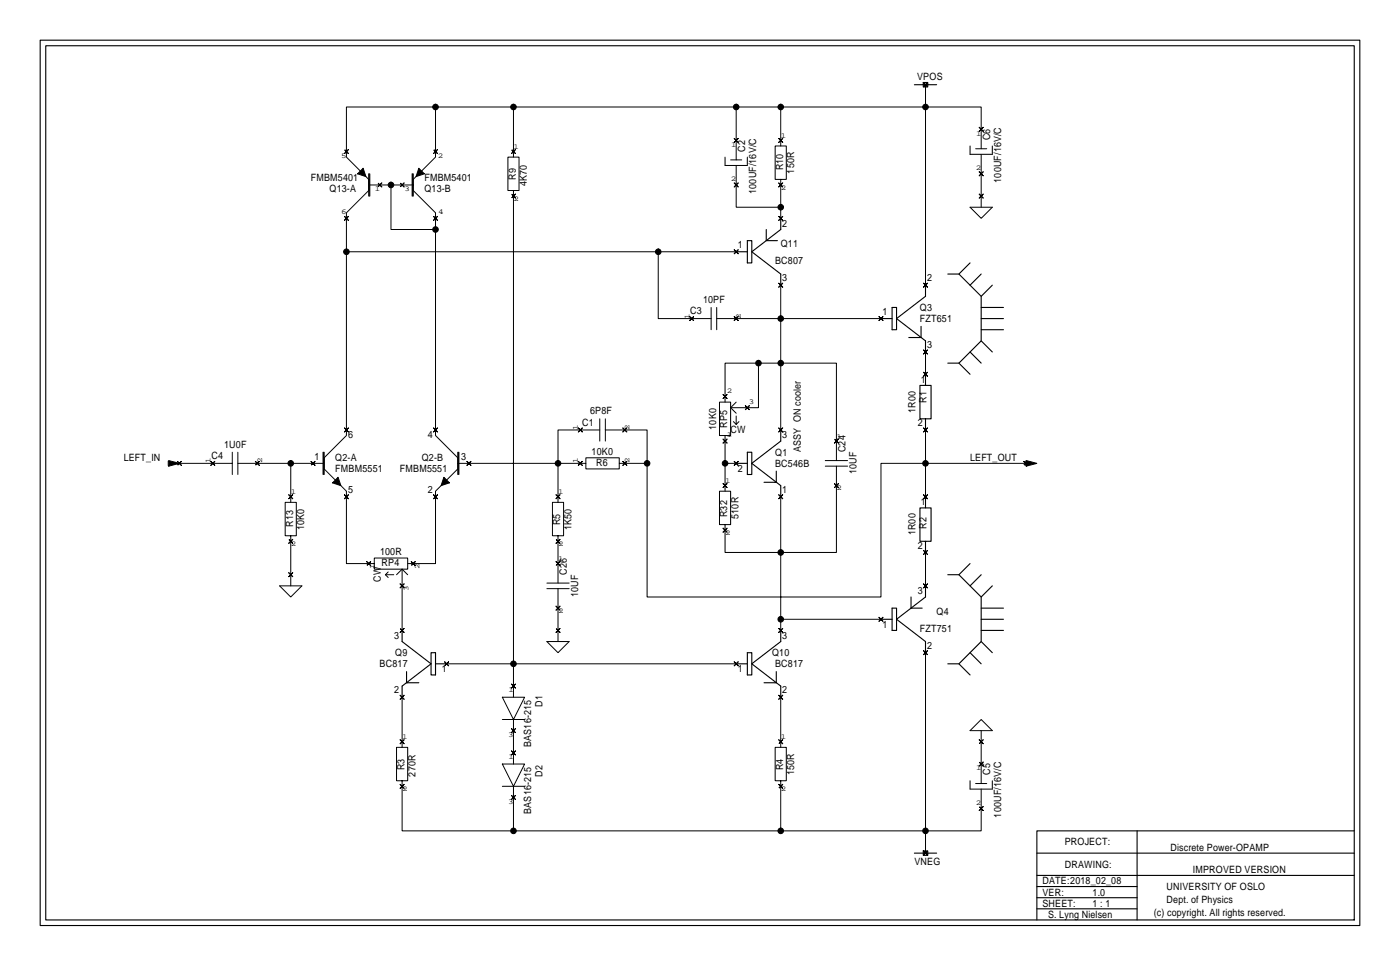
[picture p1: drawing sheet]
<svg xmlns="http://www.w3.org/2000/svg" width="319mm" height="222mm" viewBox="0 0 319 222" stroke-linecap="round" stroke-linejoin="round" font-family="sans-serif">
<g fill="none" stroke="#000" stroke-width=".23">
<path d="M210.6 18.9l.5 .4 .4-.4-.4 .4 .4 .5-.4-.5-.5 .5 .5-.5zM211.1 19.3v45.7M78.6 34.1l.4 .5 .5-.5-.5 .5 .5 .4-.5-.4-.4 .4 .4-.4zM84.1 39.6v5.1M84.2 39.6v5.1M84.3 39.6v5.1M94 39.6v5.1M94.1 39.6v5.1M94.3 39.6v5.1M98.9 34.1l.4 .5 .5-.5-.5 .5 .5 .4-.5-.4-.4 .4 .4-.4zM99.3 24.4h124.5v9.5M99.3 24.4h-20.3v11.4l5.1 5.1v2.6l-5.1 5v50.8l-5.1 5.1v2.6l5.1 5v16.5h6.4v-1.2h7.6v2.5h-7.6v-1.3"/>
<path d="M99.3 24.4v11.4l-5 5.1v2.6l5 5v50.8l5.1 5.1v2.6l-5.1 5v16.5h-6.3M116.7 34.1l.4 .5 .5-.5-.5 .5 .5 .4-.5-.4-.4 .4 .4-.4zM117.1 24.4v11.4M165.4 35.8v1.9h5.1v-1.9M166.6 36.5h2.6M167.5 31.6l.4 .4 .5-.4-.5 .4 .5 .5-.5-.5-.4 .5 .4-.5zM167.9 37.7v9.6h10.2M167.9 24.4v12.1M177.6 31.6l.5 .4 .4-.4-.4 .4 .4 .5-.4-.5-.5 .5 .5-.5zM178.1 24.4v8.9M221.3 33.3v1.9h5v-1.9M222.5 33.9h2.6"/>
<path d="M223.3 29l.5 .5 .4-.5-.4 .5 .4 .4-.4-.4-.5 .4 .5-.4zM223.3 39.2l.5 .4 .4-.4-.4 .4 .4 .5-.4-.5-.5 .5 .5-.5zM223.8 35.2v12.1M78.6 49.4l.4 .4 .5-.4-.5 .4 .5 .5-.5-.5-.4 .5 .4-.5zM79 57.4h88.9M84.1 42.2h10.2M86.2 41.7l.4 .5 .5-.5-.5 .5 .5 .4-.5-.4-.4 .4 .4-.4zM89.2 42.2v10.1h10.1M91.3 41.7l.4 .5 .5-.5-.5 .5 .5 .4-.5-.4-.4 .4 .4-.4zM98.9 49.4l.4 .4 .5-.4-.5 .4 .5 .5-.5-.5-.4 .5 .4-.5zM116.7 44.3l.4 .4 .5-.4-.5 .4 .5 .5-.5-.5-.4 .5 .4-.5zM117.1 43.5h1.3v-7.7h-2.6v7.7h1.3v115.5"/>
<path d="M150.1 57.4v15.3h12.1M167.5 57l.4 .4 .5-.4-.5 .4 .5 .5-.5-.5-.4 .5 .4-.5zM167.5 41.7l.4 .5 .5-.5-.5 .5 .5 .4-.5-.4-.4 .4 .4-.4zM177.6 41.7l.5 .5 .4-.5-.4 .5 .4 .4-.4-.4-.5 .4 .5-.4zM177.6 49.4l.5 .4 .4-.4-.4 .4 .4 .5-.4-.5-.5 .5 .5-.5zM178.1 40.9h1.2v-7.6h-2.5v7.6h1.3v8.9M221.3 47.3h5l-2.5 2.5zM223.3 44.3l.5 .4 .4-.4-.4 .4 .4 .5-.4-.5-.5 .5 .5-.5zM157.3 72.2l.5 .5 .4-.5-.4 .5 .4 .4-.4-.4-.5 .4 .5-.4zM162.2 70.1v5.1M163.5 72.7h37.4M163.5 70.1v5.1"/>
<path d="M167.5 72.2l.4 .5 .5-.5-.5 .5 .5 .4-.5-.4-.4 .4 .4-.4zM177.6 64.6l.5 .4 .4-.4-.4 .4 .4 .5-.4-.5-.5 .5 .5-.5zM178.1 65v33.1M200.5 72.2l.4 .5 .5-.5-.5 .5 .5 .4-.5-.4-.4 .4 .4-.4zM210.6 64.6l.5 .4 .4-.4-.4 .4 .4 .5-.4-.5-.5 .5 .5-.5zM210.6 79.8l.5 .5 .4-.5-.4 .5 .4 .4-.4-.4-.5 .4 .5-.4zM78.6 97.6l.4 .5 .5-.5-.5 .5 .5 .4-.5-.4-.4 .4 .4-.4zM98.9 97.6l.4 .5 .5-.5-.5 .5 .5 .4-.5-.4-.4 .4 .4-.4zM131.9 97.6l.5 .5 .4-.5-.4 .5 .4 .4-.4-.4-.5 .4 .5-.4zM136.8 98.1h-9.5v16.5M136.8 95.5v5.1M138.1 98.1h9.5v7.6"/>
<path d="M138.1 95.5v5.1M142.1 97.6l.4 .5 .5-.5-.5 .5 .5 .4-.5-.4-.4 .4 .4-.4zM164.9 90l.5 .4 .4-.4-.4 .4 .4 .5-.4-.5-.5 .5 .5-.5zM165.4 99.3h1.2v-7.6h-2.5v7.6h1.3v12.7M166.6 93l1.3 1.3M167.3 96.2l.6 .6M167.9 94.9v1.9M167.9 91.7l-1.3 1.3M168.5 96.2l-.6 .6M170 92.5l.5 .5 .4-.5-.4 .5 .4 .4-.4-.4-.5 .4 .5-.4zM173 82.8v10.2h-6.4M173 82.8h17.8v22.2"/>
<path d="M173 82.8h-7.6v8.9M177.6 97.6l.5 .5 .4-.5-.4 .5 .4 .4-.4-.4-.5 .4 .5-.4zM210.6 84.9l.5 .5 .4-.5-.4 .5 .4 .4-.4-.4-.5 .4 .5-.4zM210.6 97.6l.5 .5 .4-.5-.4 .5 .4 .4-.4-.4-.5 .4 .5-.4zM211.1 80.3v5.1M211.1 98.1v15.2M40.5 105.2l.4 .5 .5-.5-.5 .5 .5 .4-.5-.4-.4 .4 .4-.4zM40.9 105.7h12.1M48.1 105.2l.4 .5 .5-.5-.5 .5 .5 .4-.5-.4-.4 .4 .4-.4zM53 103.1v5.1M54.2 105.7h19.7M54.2 103.1v5.1"/>
<path d="M58.2 105.2l.5 .5 .4-.5-.4 .5 .4 .4-.4-.4-.5 .4 .5-.4zM65.9 112.9l.4 .4 .5-.4-.5 .4 .5 .5-.5-.5-.4 .5 .4-.5zM66.3 105.7v8.9M70.9 105.2l.5 .5 .4-.5-.4 .5 .4 .4-.4-.4-.5 .4 .5-.4zM73.7 103.1v5.1M73.8 103.1v5.1M73.9 103.1v5.1M78.6 112.9l.4 .4 .5-.4-.5 .4 .5 .5-.5-.5-.4 .5 .4-.5zM98.9 112.9l.4 .4 .5-.4-.5 .4 .5 .5-.5-.5-.4 .5 .4-.5zM104.4 105.7h29.2M104.4 103.1v5.1M104.5 103.1v5.1"/>
<path d="M104.7 103.1v5.1M106.5 105.2l.5 .5 .4-.5-.4 .5 .4 .4-.4-.4-.5 .4 .5-.4zM126.8 112.9l.5 .4 .4-.4-.4 .4 .4 .5-.4-.5-.5 .5 .5-.5zM131.9 105.2l.5 .5 .4-.5-.4 .5 .4 .4-.4-.4-.5 .4 .5-.4zM141.2 105.7v-1.3h-7.6v2.6h7.6v-1.3h6.4M142.1 105.2l.4 .5 .5-.5-.5 .5 .5 .4-.5-.4-.4 .4 .4-.4zM147.6 105.7v30.5h53.3v-30.5h33.1M164.9 100.2l.5 .4 .4-.4-.4 .4 .4 .5-.4-.5-.5 .5 .5-.5zM164.9 110.3l.5 .5 .4-.5-.4 .5 .4 .4-.4-.4-.5 .4 .5-.4zM165.4 105.7h2.5M167.5 105.2l.4 .5 .5-.5-.5 .5 .5 .4-.5-.4-.4 .4 .4-.4zM177.6 112.9l.5 .4 .4-.4-.4 .4 .4 .5-.4-.5-.5 .5 .5-.5z"/>
<path d="M178.1 113.3v30.5M188.2 106.3h5.1M188.2 105h5.1M190.3 100.2l.5 .4 .4-.4-.4 .4 .4 .5-.4-.5-.5 .5 .5-.5zM190.3 110.3l.5 .5 .4-.5-.4 .5 .4 .4-.4-.4-.5 .4 .5-.4zM190.8 106.3v19.7h-25.4v-6.3h-1.3v-7.7h2.5v7.7h-1.2M210.6 112.9l.5 .4 .4-.4-.4 .4 .4 .5-.4-.5-.5 .5 .5-.5zM233.5 105.2l.5 .5 .4-.5-.4 .5 .4 .4-.4-.4-.5 .4 .5-.4zM63.8 133.6h5.1l-2.6 2.6zM65.9 130.6l.4 .5 .5-.5-.5 .5 .5 .4-.5-.4-.4 .4 .4-.4zM65.9 123l.4 .5 .5-.5-.5 .5 .5 .4-.5-.4-.4 .4 .4-.4zM66.3 122.2h1.3v-7.6h-2.6v7.6h1.3v11.4"/>
<path d="M83.6 128.1l.5 .4 .4-.4-.4 .4 .4 .5-.4-.5-.5 .5 .5-.5zM87.9 131.1l.6 .6M87.9 131.1h1.9M88.5 130.4l-.6 .7M91.3 133.2l.4 .4 .5-.4-.5 .4 .5 .5-.5-.5-.4 .5 .4-.5zM91.7 129.8v14M91.7 129.8l1.3 1.3M91.7 129.8l-1.3 1.3M93.8 128.1l.5 .4 .4-.4-.4 .4 .4 .5-.4-.5-.5 .5 .5-.5zM124.7 134.3h5.1M124.7 133h5.1M126.8 128.1l.5 .4 .4-.4-.4 .4 .4 .5-.4-.5-.5 .5 .5-.5z"/>
<path d="M126.8 138.3l.5 .4 .4-.4-.4 .4 .4 .5-.4-.5-.5 .5 .5-.5zM126.8 123l.5 .5 .4-.5-.4 .5 .4 .4-.4-.4-.5 .4 .5-.4zM127.3 122.2h1.2v-7.6h-2.5v7.6h1.3v10.8M127.3 134.3v12M164.9 120.5l.5 .4 .4-.4-.4 .4 .4 .5-.4-.5-.5 .5 .5-.5zM210.6 125.6l.5 .4 .4-.4-.4 .4 .4 .5-.4-.5-.5 .5 .5-.5zM210.6 133.2l.5 .4 .4-.4-.4 .4 .4 .5-.4-.5-.5 .5 .5-.5zM211.1 126v7.6M91.3 143.3l.4 .5 .5-.5-.5 .5 .5 .4-.5-.4-.4 .4 .4-.4zM91.3 158.6l.4 .4 .5-.4-.5 .4 .5 .5-.5-.5-.4 .5 .4-.5zM91.7 159v11.5M101.4 151l.5 .4 .4-.4-.4 .4 .4 .5-.4-.5-.5 .5 .5-.5z"/>
<path d="M101.9 151.4h66M114.6 159h5.1l-2.6 5.1zM116.7 156l.4 .5 .5-.5-.5 .5 .5 .4-.5-.4-.4 .4 .4-.4zM124.7 146.3h5.1l-2.5 2.6zM126.8 143.3l.5 .5 .4-.5-.4 .5 .4 .4-.4-.4-.5 .4 .5-.4zM167.5 151l.4 .4 .5-.4-.5 .4 .5 .5-.5-.5-.4 .5 .4-.5zM177.6 143.3l.5 .5 .4-.5-.4 .5 .4 .4-.4-.4-.5 .4 .5-.4zM177.6 158.6l.5 .4 .4-.4-.4 .4 .4 .5-.4-.5-.5 .5 .5-.5zM178.1 159v11.5M178.1 141.2h22.8M200.5 140.8l.4 .4 .5-.4-.5 .4 .5 .5-.5-.5-.4 .5 .4-.5zM210.6 148.4l.5 .5 .4-.5-.4 .5 .4 .4-.4-.4-.5 .4 .5-.4z"/>
<path d="M211.1 148.9v45.7M91.3 168.7l.4 .5 .5-.5-.5 .5 .5 .4-.5-.4-.4 .4 .4-.4zM91.3 178.9l.4 .4 .5-.4-.5 .4 .5 .5-.5-.5-.4 .5 .4-.5zM91.7 178.1h1.3v-7.6h-2.6v7.6h1.3v11.4h25.4M114.6 174.3h5.1l-2.6 5zM114.6 164.1h5.1M114.6 179.3h5.1M116.7 166.2l.4 .4 .5-.4-.5 .4 .5 .5-.5-.5-.4 .5 .4-.5zM116.7 171.3l.4 .4 .5-.4-.5 .4 .5 .5-.5-.5-.4 .5 .4-.5zM117.1 164.1v10.2M117.1 179.3v10.2M177.6 168.7l.5 .5 .4-.5-.4 .5 .4 .4-.4-.4-.5 .4 .5-.4z"/>
<path d="M177.6 178.9l.5 .4 .4-.4-.4 .4 .4 .5-.4-.5-.5 .5 .5-.5zM178.1 178.1h1.2v-7.6h-2.5v7.6h1.3v11.4M221.3 166.6l2.5-2.5 2.5 2.5zM221.3 178.1v1.9h5v-1.9M222.5 178.7h2.6M223.3 168.7l.5 .5 .4-.5-.4 .5 .4 .4-.4-.4-.5 .4 .5-.4zM223.3 173.8l.5 .5 .4-.5-.4 .5 .4 .4-.4-.4-.5 .4 .5-.4zM223.8 180v9.5h-106.7M223.8 166.6v12.1M116.7 181.4l.4 .5 .5-.5-.5 .5 .5 .4-.5-.4-.4 .4 .4-.4zM210.6 194.1l.5 .5 .4-.5-.4 .5 .4 .4-.4-.4-.5 .4 .5-.4zM223.3 184l.5 .4 .4-.4-.4 .4 .4 .5-.4-.5-.5 .5 .5-.5z"/>
</g>
<g fill="none" stroke="#000" stroke-width=".25">
<path d="M9.2 9.2h301v201.9h-301zM10.4 10.4h298.5v199.4h-298.5zM208.6 19.3h5M210.6 18.8h1v1h-1zM167.9 57.4h2.6M170.5 54.9h1v5.1h-1zM174.8 52.3v2.6h2.5M178.1 49.8v2.5l-6.6 5.1 6.6 5.1v2.5M221.3 60l-2.6 2.5M200.9 72.7h2.6M203.5 70.1h1v5.1h-1zM210.1 74.4v2.6h-2.8"/>
<path d="M211.1 65v2.6l-6.6 5.1 6.6 5v2.6M216.2 62.5h2.5l5.1 5.1v10.1l-5.1 5.1h-2.5M223.8 77.7l2.5 2.6M223.8 72.7h5.1M223.8 62.5l-2.5 2.5M223.8 70.1h5.1M223.8 75.2h5.1M226.3 65l-2.5 2.6M178.1 98.1v2.5l-6.6 5.1 6.6 5.1v2.5M211.1 95.5h1.3v-7.6h-2.6v7.6h1.3v2.6M211.1 85.4v2.5M218.7 82.8l2.6 2.6"/>
<path d="M221.3 80.3l2.5 2.5M167.9 105.7h2.6M170.5 103.1h1v5.1h-1zM177.1 107.5v2.5h-2.8M211.1 113.3v2.5M203.5 138.7h1v5.1h-1zM207.8 136.2v2.5h2.5M211.1 123.5h1.3v-7.7h-2.6v7.7h1.3v2.5M211.1 133.6v2.6l-6.6 5 6.6 5.1v2.6M216.2 131.1h2.5l5.1 5.1v10.1l-5.1 5.1h-2.5M221.3 128.5l-2.6 2.6M223.8 131.1l-2.5 2.5"/>
<path d="M223.8 138.7h5.1M226.3 133.6l-2.5 2.6M91.7 143.8v2.5l6.6 5.1-6.6 5.1v2.5M92.7 153.2v2.5h2.8M98.3 148.9h1v5h-1zM99.3 151.4h2.6M167.9 151.4h2.6M170.5 148.9h1v5h-1zM177.1 153.2v2.5h-2.8M178.1 143.8v2.5l-6.6 5.1 6.6 5.1v2.5M200.9 141.2h2.6M218.7 151.4l2.6 2.5"/>
<path d="M221.3 148.9l2.5 2.5M223.8 146.3l2.5 2.6M223.8 141.2h5.1M223.8 143.8h5.1M208.6 194.6h5M210.6 194.1h1v1h-1zM236.5 194.6h72.4M236.5 199.7h72.4M259.4 189.5v20.3M308.9 189.5h-72.4v20.3M236.5 202.2h22.9M236.5 204.7h22.9"/>
<path d="M236.5 207.3h22.9"/>
</g>
<g fill="#000" stroke="#000" stroke-width=".23">
<path d="M82.8 38.4l.7 1.9-1.9-.7zM95.5 38.4l1.3 1.2-1.9 .7zM77.1 108.9l.6 1.9-1.9-.7zM101.2 108.9l1.3 1.2-1.9 .7z"/>
<path d="M38.4 105.2l.1-.2 2.4 .7-2.4 .6z" fill-rule="evenodd"/>
<path d="M234 105.2l.1-.2 2.4 .7-2.4 .6z" fill-rule="evenodd"/>
<circle cx="99.3" cy="24.4" r=".64"/>
<circle cx="117.1" cy="24.4" r=".64"/>
<circle cx="167.9" cy="24.4" r=".64"/>
<circle cx="178.1" cy="24.4" r=".64"/>
<circle cx="211.1" cy="24.4" r=".64"/>
<circle cx="79" cy="57.4" r=".64"/>
<circle cx="89.2" cy="42.2" r=".64"/>
<circle cx="99.3" cy="52.3" r=".64"/>
<circle cx="150.1" cy="57.4" r=".64"/>
<circle cx="178.1" cy="47.3" r=".64"/>
<circle cx="178.1" cy="72.7" r=".64"/>
<circle cx="173" cy="82.8" r=".64"/>
<circle cx="178.1" cy="82.8" r=".64"/>
<circle cx="66.3" cy="105.7" r=".64"/>
<circle cx="127.3" cy="105.7" r=".64"/>
<circle cx="147.6" cy="105.7" r=".64"/>
<circle cx="165.4" cy="105.7" r=".64"/>
<circle cx="211.1" cy="105.7" r=".64"/>
<circle cx="178.1" cy="126" r=".64"/>
<circle cx="117.1" cy="151.4" r=".64"/>
<circle cx="178.1" cy="141.2" r=".64"/>
<circle cx="117.1" cy="189.5" r=".64"/>
<circle cx="178.1" cy="189.5" r=".64"/>
<circle cx="211.1" cy="189.5" r=".64"/>
</g>
<g font-size="2.3">
<text x="209.2" y="18.2">VPOS</text>
<text x="170" y="34.6" transform="rotate(-90 170 34.6)">C2</text>
<text x="225.8" y="32" transform="rotate(-90 225.8 32)">C6</text>
<text x="70.9" y="41.2">FMBM5401</text>
<text x="96.8" y="41.2">FMBM5401</text>
<text x="117.6" y="41.1" transform="rotate(-90 117.6 41.1)">R9</text>
<text x="178.6" y="38.9" transform="rotate(-90 178.6 38.9)">R10</text>
<text x="181.1" y="39.6" transform="rotate(-90 181.1 39.6)">150R</text>
<text x="228.4" y="41.7" transform="rotate(-90 228.4 41.7)">100UF/16V/C</text>
<text x="75.2" y="43.7">Q13-A</text>
<text x="96.8" y="43.7">Q13-B</text>
<text x="120.2" y="42.5" transform="rotate(-90 120.2 42.5)">4K70</text>
<text x="172.5" y="44.2" transform="rotate(-90 172.5 44.2)">100UF/16V/C</text>
<text x="178.4" y="51.7">2</text>
<text x="168.3" y="56.6">1</text>
<text x="178.1" y="56.4">Q11</text>
<text x="176.8" y="60.2">BC807</text>
<text x="178.4" y="64.2">3</text>
<text x="211.5" y="64.2">2</text>
<text x="157.4" y="71.7">C3</text>
<text x="160.3" y="69.1">10PF</text>
<text x="201.3" y="71.8">1</text>
<text x="209.8" y="70.9">Q3</text>
<text x="209.8" y="73.4">FZT651</text>
<text x="211.5" y="79.4">3</text>
<text x="210" y="87.3">1</text>
<text x="134.6" y="94.5">6P8F</text>
<text x="208.8" y="94.2" transform="rotate(-90 208.8 94.2)">1R00</text>
<text x="211.4" y="91.9" transform="rotate(-90 211.4 91.9)">R1</text>
<text x="79.4" y="100">6</text>
<text x="97.6" y="100">4</text>
<text x="132.8" y="97.1">C1</text>
<text x="163.4" y="98" transform="rotate(-90 163.4 98)">10K0</text>
<text x="165.9" y="97.7" transform="rotate(-90 165.9 97.7)">RP5</text>
<text x="166.6" y="98.8">CW</text>
<text x="178.4" y="100">3</text>
<text x="209.3" y="97.2">2</text>
<text x="28.2" y="105.2">LEFT_IN</text>
<text x="48.2" y="104.7">C4</text>
<text x="51.1" y="102.1">1U0F</text>
<text x="71.8" y="104.8">1</text>
<text x="76.5" y="105.2">Q2-A</text>
<text x="76.5" y="107.7">FMBM5551</text>
<text x="91.2" y="107.7">FMBM5551</text>
<text x="96.2" y="105.2">Q2-B</text>
<text x="105.2" y="104.8">3</text>
<text x="134.9" y="103.7">10K0</text>
<text x="136" y="106.2">R6</text>
<text x="168.3" y="107.6">2</text>
<text x="176.8" y="103.9">Q1</text>
<text x="176.8" y="106.5">BC546B</text>
<text x="182.7" y="103.1" transform="rotate(-90 182.7 103.1)">ASSY ON cooler</text>
<text x="192.8" y="103.1" transform="rotate(-90 192.8 103.1)">C24</text>
<text x="221.3" y="105.2">LEFT_OUT</text>
<text x="79.4" y="112.4">5</text>
<text x="97.6" y="112.4">2</text>
<text x="178.4" y="112.4">1</text>
<text x="195.4" y="108.2" transform="rotate(-90 195.4 108.2)">10UF</text>
<text x="127.8" y="119.8" transform="rotate(-90 127.8 119.8)">R5</text>
<text x="165.9" y="118" transform="rotate(-90 165.9 118)">R32</text>
<text x="168.4" y="118.3" transform="rotate(-90 168.4 118.3)">510R</text>
<text x="210" y="115.2">1</text>
<text x="66.8" y="120.2" transform="rotate(-90 66.8 120.2)">R13</text>
<text x="69.4" y="120.9" transform="rotate(-90 69.4 120.9)">10K0</text>
<text x="130.3" y="120.9" transform="rotate(-90 130.3 120.9)">1K50</text>
<text x="208.8" y="122.1" transform="rotate(-90 208.8 122.1)">1R00</text>
<text x="209.3" y="125.1">2</text>
<text x="211.4" y="120.6" transform="rotate(-90 211.4 120.6)">R2</text>
<text x="86.7" y="126.5">100R</text>
<text x="87" y="129.1">RP4</text>
<text x="129.3" y="131.1" transform="rotate(-90 129.3 131.1)">C26</text>
<text x="86.9" y="132.7" transform="rotate(-90 86.9 132.7)">CW</text>
<text x="131.9" y="136.1" transform="rotate(-90 131.9 136.1)">10UF</text>
<text x="209.3" y="135.5">3</text>
<text x="201.3" y="143.1">1</text>
<text x="213.6" y="140.2">Q4</text>
<text x="89.9" y="145.7">3</text>
<text x="90.1" y="149.6">Q9</text>
<text x="176.1" y="149.6">Q10</text>
<text x="178.4" y="145.7">3</text>
<text x="209.8" y="144">FZT751</text>
<text x="211.5" y="148">2</text>
<text x="86.6" y="152.2">BC817</text>
<text x="100.8" y="153.3">1</text>
<text x="168.3" y="153.3">1</text>
<text x="176.8" y="152.2">BC817</text>
<text x="89.9" y="158.2">2</text>
<text x="123.7" y="161.2" transform="rotate(-90 123.7 161.2)">D1</text>
<text x="178.4" y="158.2">2</text>
<text x="121.2" y="170.4" transform="rotate(-90 121.2 170.4)">BAS16-215</text>
<text x="92.2" y="175.7" transform="rotate(-90 92.2 175.7)">R3</text>
<text x="94.8" y="177.1" transform="rotate(-90 94.8 177.1)">270R</text>
<text x="123.7" y="177.1" transform="rotate(-90 123.7 177.1)">D2</text>
<text x="178.6" y="175.7" transform="rotate(-90 178.6 175.7)">R4</text>
<text x="181.1" y="176.8" transform="rotate(-90 181.1 176.8)">150R</text>
<text x="225.8" y="176.8" transform="rotate(-90 225.8 176.8)">C5</text>
<text x="121.2" y="185.6" transform="rotate(-90 121.2 185.6)">BAS16-215</text>
<text x="228.4" y="186.5" transform="rotate(-90 228.4 186.5)">100UF/16V/C</text>
<text x="208.6" y="197.3">VNEG</text>
<text x="242.8" y="192.8">PROJECT:</text>
<text x="242.8" y="197.9">DRAWING:</text>
<text x="267" y="194.1">Discrete Power-OPAMP</text>
<text x="237.8" y="201.7">DATE:2018_02_08</text>
<text x="266.1" y="203">UNIVERSITY OF OSLO</text>
<text x="272.1" y="199.2">IMPROVED VERSION</text>
<text x="237.8" y="206.8">SHEET:</text>
<text x="237.8" y="204.2">VER:</text>
<text x="239" y="209.3">S. Lyng Nielsen</text>
<text x="249.2" y="204.2">1.0</text>
<text x="249.2" y="206.8">1 : 1</text>
<text x="263.2" y="209">(c) copyright. All rights reserved.</text>
<text x="266.1" y="206">Dept. of Physics</text>
</g>
<g font-size="1.7">
<text x="77.8" y="36">5</text>
<text x="117.1" y="34">1</text>
<text x="166.7" y="33.5">1</text>
<text x="178.1" y="31.5">1</text>
<text x="222.6" y="30.9">1</text>
<text x="99.9" y="36">2</text>
<text x="166.7" y="41.3">2</text>
<text x="222.6" y="38.8">2</text>
<text x="85.5" y="43.6">1</text>
<text x="92.3" y="43.6">3</text>
<text x="117.1" y="45.8">2</text>
<text x="178.1" y="43.3">2</text>
<text x="77.8" y="48.9">6</text>
<text x="99.9" y="48.9">4</text>
<text x="157.2" y="72.7" transform="rotate(-90 157.2 72.7)">1</text>
<text x="169" y="72.7" transform="rotate(-90 169 72.7)">2</text>
<text x="165.7" y="89.6">2</text>
<text x="170.8" y="92.1">3</text>
<text x="131.8" y="98.1" transform="rotate(-90 131.8 98.1)">1</text>
<text x="143.6" y="98.1" transform="rotate(-90 143.6 98.1)">2</text>
<text x="165.7" y="99.7">1</text>
<text x="190.8" y="100.1">1</text>
<text x="48" y="105.7" transform="rotate(-90 48 105.7)">1</text>
<text x="59.8" y="105.7" transform="rotate(-90 59.8 105.7)">2</text>
<text x="131.8" y="105.7" transform="rotate(-90 131.8 105.7)">1</text>
<text x="143.6" y="105.7" transform="rotate(-90 143.6 105.7)">2</text>
<text x="66.3" y="112.8">1</text>
<text x="127.3" y="112.8">1</text>
<text x="165.4" y="110.2">1</text>
<text x="190.8" y="111.9">2</text>
<text x="66.3" y="124.6">2</text>
<text x="127.3" y="124.6">2</text>
<text x="165.4" y="122">2</text>
<text x="85.5" y="129.7" transform="rotate(-90 85.5 129.7)">1</text>
<text x="95.7" y="129.8" transform="rotate(-90 95.7 129.8)">2</text>
<text x="127.3" y="128">1</text>
<text x="93.2" y="134.9" transform="rotate(-90 93.2 134.9)">3</text>
<text x="127.3" y="139.8">2</text>
<text x="115.9" y="157.9">1</text>
<text x="91.7" y="168.7">1</text>
<text x="115.9" y="168.1">3</text>
<text x="115.9" y="173.2">1</text>
<text x="178.1" y="168.7">1</text>
<text x="222.6" y="175.7">1</text>
<text x="91.7" y="180.4">2</text>
<text x="115.9" y="183.3">3</text>
<text x="178.1" y="180.4">2</text>
<text x="222.6" y="183.5">2</text>
</g>
</svg>
